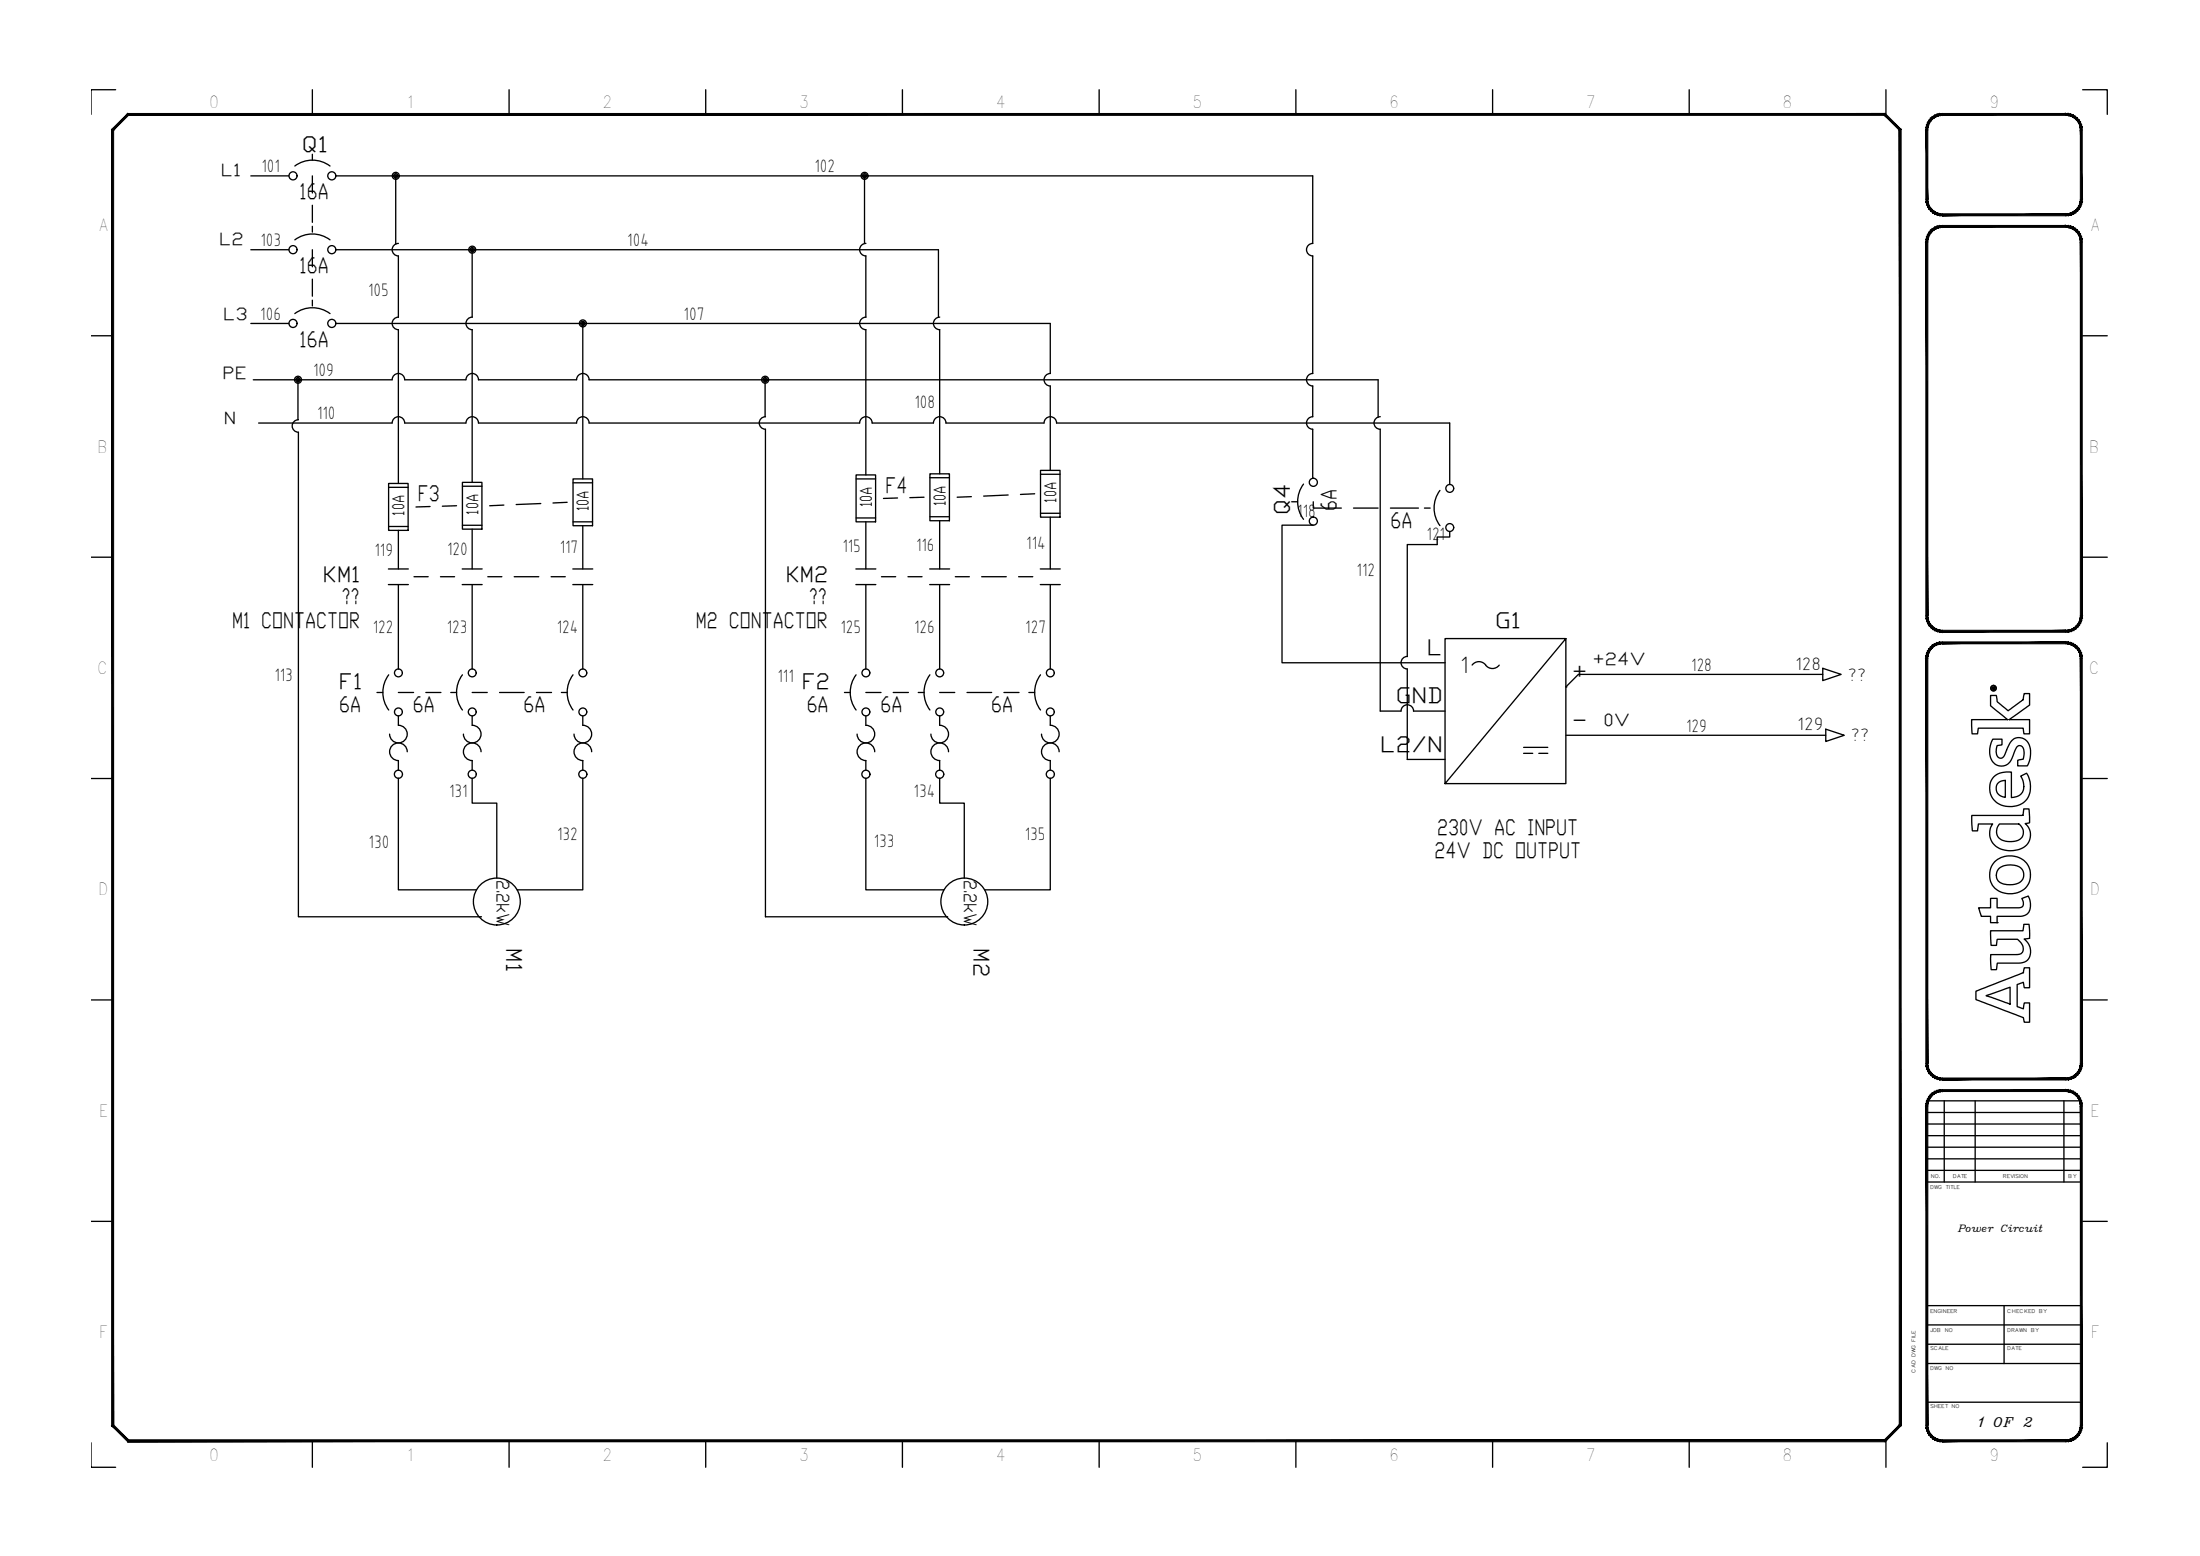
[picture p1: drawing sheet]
<svg xmlns="http://www.w3.org/2000/svg" width="420mm" height="297mm" viewBox="0 0 420 297" stroke-linecap="round" stroke-linejoin="round" font-family="sans-serif">
<g fill="none" stroke="#000" stroke-width=".25">
<path d="M22.1 17.1h-4.7v4.7M59.7 17.1v4.7M97.2 17.1v4.7M134.8 17.1v4.7M172.3 17.1v4.7M209.9 17.1v4.7M247.5 17.1v4.7M285.1 17.1v4.7M322.6 17.1v4.7M360.2 17.1v4.7M397.7 17.1h4.7v4.7M47.9 33.6h7.3"/>
<path d="M56.3 31.7a5.6 5.6 0 0 1 6.7 0M59.7 29.4v1.2M59.7 33.6v3.2M59.7 39.2v3.2M64.1 33.6h186.6v12.9a1.2 1.2 0 0 0-1.2 1.2 1.2 1.2 0 0 0 1.2 1.2v22.4a1.2 1.2 0 0 0-1.2 1.2 1.2 1.2 0 0 0 1.2 1.2v5.9a1.2 1.2 0 0 0-1.2 1.1 1.2 1.2 0 0 0 1.2 1.2v9.4M75.6 33.6v13M165.1 33.6v12.9M362.9 24.8v16.5M47.9 47.7h7.3M56.3 45.8a5.6 5.6 0 0 1 6.7 0M56.3 59.9a5.6 5.6 0 0 1 6.7 0M59.7 43.2v1.1"/>
<path d="M59.7 47.7v3.2M59.7 53.3v3.2M59.7 57.3v1.1M64.1 47.7h115.1v12.9M76.1 48.9v11.7M76.1 46.5a1.2 1.2 0 0 0-1.2 1.2 1.2 1.2 0 0 0 1.2 1.2M90.2 47.7v12.9M165.4 48.9v11.7M165.4 46.5a1.2 1.2 0 0 0-1.2 1.2 1.2 1.2 0 0 0 1.2 1.2M17.4 64.1h4.1M47.9 61.8h7.3M48.4 72.5h26.5"/>
<path d="M56.9 72.5v7.6M64.1 61.8h136.5v9.5a1.2 1.2 0 0 0-1.2 1.2 1.2 1.2 0 0 0 1.2 1.2v16.1M74.9 72.5a1.2 1.2 0 0 1 1.2-1.2 1.2 1.2 0 0 1 1.2 1.2M76.1 62.9v29.4M76.1 60.5a1.2 1.2 0 0 0-1.2 1.2 1.2 1.2 0 0 0 1.2 1.2M77.3 72.5h11.7M89 72.5a1.2 1.2 0 0 1 1.2-1.2 1.2 1.2 0 0 1 1.2 1.2M90.2 60.5a1.2 1.2 0 0 0-1.2 1.2 1.2 1.2 0 0 0 1.2 1.2v29.2M91.4 72.5h18.7M110.1 72.5a1.2 1.2 0 0 1 1.2-1.2 1.2 1.2 0 0 1 1.2 1.2M111.3 61.8v29.6M112.5 72.5h150.7v7.1"/>
<path d="M146.1 72.5v7.1M146.2 79.6a1.2 1.2 0 0 0-1.2 1.1 1.2 1.2 0 0 0 1.2 1.2v93.1h34.8M165.4 62.9v27.8M165.4 60.5a1.2 1.2 0 0 0-1.2 1.2 1.2 1.2 0 0 0 1.2 1.2M179.5 60.5a1.2 1.2 0 0 0-1.2 1.2 1.2 1.2 0 0 0 1.2 1.2v27.6M263.6 79.6a1.2 1.2 0 0 0-1.2 1.1 1.2 1.2 0 0 0 1.2 1.2v53.8h4a1.2 1.2 0 0 1 1.2-1.2 1.2 1.2 0 0 1 1.2 1.2h6M397.7 64.1h4.7M49.4 80.8l25.5-.1a1.2 1.2 0 0 1 1.2-1.1 1.2 1.2 0 0 1 1.2 1.1l11.7 .1M57 80.1a1.2 1.2 0 0 0-1.2 1.2 1.2 1.2 0 0 0 1.2 1.2v92.5h35M74.2 92.3h3.7v8.9h-3.7zM74.2 93h3.7M82.1 96.7l-2.7 .1"/>
<path d="M87.2 96.5l-2.7 .1M88.3 92.1h3.7v8.9h-3.7zM88.3 92.8h3.7M89 80.7a1.19 1.19 0 0 1 1.2-1.1 1.19 1.19 0 0 1 1.2 1.2l18.7-.1a1.19 1.19 0 0 1 1.2-1.1 1.19 1.19 0 0 1 1.2 1.2l51.7-.1a1.2 1.2 0 0 1 1.2-1.1 1.2 1.2 0 0 1 1.2 1.1M96.2 96.4l-2.7 .1M103.3 96.1l-4.7 .2M108.3 95.9l-2.7 .1M109.4 91.4h3.8v9h-3.8zM109.4 99.6h3.8M109.4 92.2h3.8M163.5 90.7h3.7v8.9h-3.7zM163.5 98.9h3.7"/>
<path d="M163.5 91.4h3.7M165.4 99.6v9M166.5 80.8h11.8M171.4 95.1l-2.7 .1M176.5 94.9l-2.7 .1M177.6 90.5h3.7v8.9h-3.7zM177.6 98.6h3.7M177.6 91.2h3.7M178.3 80.7a1.2 1.2 0 0 1 1.2-1.1 1.2 1.2 0 0 1 1.2 1.1M179.5 99.4v9.2M180.6 80.8l18.8-.1a1.2 1.2 0 0 1 1.2-1.1 1.2 1.2 0 0 1 1.2 1.1l75.1 .1v11.7M185.5 94.8l-2.7 .1"/>
<path d="M192.5 94.5l-4.6 .2M197.6 94.3l-2.7 .1M198.7 89.8h3.7v8.9h-3.7zM198.7 98h3.7M198.7 90.5h3.7M200.6 98.7v9.9M246.7 95.8h1.1M248.9 92.4a5.6 5.6 0 0 0 0 6.7M250.8 95.8v1.2h5.4M258.5 97h4.7M265.5 97h5.4M272 97h1.1"/>
<path d="M275 93.6a5.6 5.6 0 0 0 0 6.7M17.4 106.4h4.1M74.2 108.6h3.8M74.2 111.6h3.8M74.2 100.5h3.7M76.1 101.2v7.4M76.1 111.6v16.1M79.1 110.1h2.7M84.1 110.1h2.7M88.3 108.6h3.8M88.3 111.6h3.8M88.3 100.3h3.7"/>
<path d="M90.2 101v7.6M90.2 111.6v16.1M93.2 110.1h2.6M98.2 110.1h4.7M105.2 110.1h2.8M109.4 108.6h3.8M109.4 111.6h3.8M111.3 100.4v8.2M111.3 111.6v16.1M163.5 108.6h3.8M163.5 111.6h3.8M165.4 111.6v16.1"/>
<path d="M168.3 110.1h2.8M173.4 110.1h2.7M177.6 108.6h3.8M177.6 111.6h3.8M179.5 111.6v16.1M182.4 110.1h2.7M187.5 110.1h4.7M194.5 110.1h2.7M198.7 108.6h3.8M198.7 111.6h3.8M200.6 111.6v16.1M250.8 100.3h-6v26.2h31.2"/>
<path d="M276.9 101.5v1h-2.4v1.5h-5.7v21.3a1.19 1.19 0 0 0-1.2 1.2 1.19 1.19 0 0 0 1.2 1.2v17.3h7.2M397.7 106.4h4.7M72 132.2h1.1M74.2 128.8a5.6 5.6 0 0 0 0 6.7M76.1 136.7v1.8M76.1 132.2h2.9M76.1 138.5a1.68 1.68 0 0 1 1.7 1.6 1.68 1.68 0 0 1-1.7 1.7 1.68 1.68 0 0 1-1.7-1.7M81.3 132.2h2.9M86.1 132.2h1.1M88.3 128.8a5.6 5.6 0 0 0 0 6.7M90.2 136.7v1.8a1.68 1.68 0 0 1 1.7 1.6 1.68 1.68 0 0 1-1.7 1.7 1.68 1.68 0 0 1-1.7-1.7M90.2 132.2h2.9"/>
<path d="M95.4 132.2h4.7M102.5 132.2h2.8M107.2 132.2h1.1M109.4 128.8a5.6 5.6 0 0 0 0 6.7M111.3 136.7v1.8a1.68 1.68 0 0 1 1.7 1.6 1.68 1.68 0 0 1-1.7 1.7 1.68 1.68 0 0 1-1.7-1.7M161.3 132.2h1.1M163.5 128.8a5.6 5.6 0 0 0 0 6.7M165.4 132.2h2.9M165.4 136.7v1.8M165.4 138.5a1.68 1.68 0 0 1 1.7 1.6 1.68 1.68 0 0 1-1.7 1.7 1.68 1.68 0 0 1-1.7-1.7M170.6 132.2h2.9M175.4 132.2h1.1"/>
<path d="M177.6 128.8a5.6 5.6 0 0 0 0 6.7M179.5 136.7v1.8a1.68 1.68 0 0 1 1.7 1.6 1.68 1.68 0 0 1-1.7 1.7 1.68 1.68 0 0 1-1.7-1.7M179.5 132.2h2.8M184.7 132.2h4.7M191.7 132.2h2.9M196.5 132.2h1.1M198.7 128.8a5.6 5.6 0 0 0 0 6.7M200.6 136.7v1.8a1.68 1.68 0 0 1 1.7 1.6 1.68 1.68 0 0 1-1.7 1.7 1.68 1.68 0 0 1-1.7-1.7M281.1 127a1.69 1.69 0 0 1 2.9 .2 1.62 1.62 0 0 0 2.3-.2M299 121.9h-23v27.7h23v-27.7l-23 27.7M299 131.1h.1M348.1 128.7h-46.7l-2.4 2.4"/>
<path d="M348.1 127.6l3.5 1.1-3.5 1.2zM348.7 139.2l3.5 1.2-3.5 1.1zM380.2 132.8h1.1l.1 .7a.95 .95 0 0 0 .7 1l1.4 1.2 2.3-1.7a1.01 1.01 0 0 0 .7-1.1l.1-.5h1v1.7a.64 .64 0 0 1-.5 .9l-3.4 2.4h3.9v2.7h-1.1l-.1-1.1h-8.6l-.1 1.1h-1.1l-.1-2.7h6.9l-2.9-2.4a.65 .65 0 0 1-.3-.9zM380.5 131.2l.2 .1 .3-.2-.3 .4 .3 .1a.34 .34 0 0 1-.6-.3zM17.4 148.6h4.1M76.1 148.6v21.3h14.9M76.1 145.2v1.9M77.8 143.5a1.68 1.68 0 0 0-1.7-1.7 1.68 1.68 0 0 0-1.7 1.7 1.68 1.68 0 0 0 1.7 1.7M90.2 148.6v4.7h4.7v14.3M91.9 143.5a1.68 1.68 0 0 0-1.7-1.7 1.68 1.68 0 0 0-1.7 1.7 1.68 1.68 0 0 0 1.7 1.7v1.9M111.3 148.6v21.3h-12.6M113 143.5a1.68 1.68 0 0 0-1.7-1.7 1.68 1.68 0 0 0-1.7 1.7 1.68 1.68 0 0 0 1.7 1.7v1.9"/>
<path d="M165.4 148.6v21.3h14.9M165.4 145.2v1.9M167.1 143.5a1.68 1.68 0 0 0-1.7-1.7 1.68 1.68 0 0 0-1.7 1.7 1.68 1.68 0 0 0 1.7 1.7M179.5 148.6v4.7h4.7v14.3M181.2 143.5a1.68 1.68 0 0 0-1.7-1.7 1.68 1.68 0 0 0-1.7 1.7 1.68 1.68 0 0 0 1.7 1.7v1.9M200.6 148.6v21.3h-12.6M202.3 143.5a1.68 1.68 0 0 0-1.7-1.7 1.68 1.68 0 0 0-1.7 1.7 1.68 1.68 0 0 0 1.7 1.7v1.9M291 142.7h4.6M291 143.8h1.7M293.9 143.8h1.7M299 140.4h49.7M376.6 155.7l9.7-.1 .2-1.2h1l.1 2.6-.8 .2a2.9 2.9 0 0 1 .8 3.2 2.9 2.9 0 0 1-2.7 1.9 3.9 3.9 0 0 1-4.8-2.4l-.1-.9a2.53 2.53 0 0 1 .6-1.7h-2.8l-.1 1.3h-1z"/>
<path d="M380.6 141.1h1.7v1.1l-.8 .1a1.75 1.75 0 0 0 .4 2.4 .86 .86 0 0 0 1-.8 4.7 4.7 0 0 1 2-3 2.28 2.28 0 0 1 2.9 2.4 3.9 3.9 0 0 1-.7 2.9h-1.8v-.8a.34 .34 0 0 1 .1-.3 .34 .34 0 0 1 .4-.1l.6-.1 .2-.8a1.42 1.42 0 0 0-.9-1.8 1.09 1.09 0 0 0-.9 1 4.4 4.4 0 0 1-1.4 2.6 2.25 2.25 0 0 1-3.4-2.2l.1-1.3zM380.8 148.2a4 4 0 0 1 3.3-.7v4.7a2.13 2.13 0 0 0 2.3-3l-.5-1 1.1-.6a4.2 4.2 0 0 1-.6 5.7 4.2 4.2 0 0 1-6.3-1.8 3.3 3.3 0 0 1 .7-3.3zM381.5 149.6a1.53 1.53 0 0 1 1.5-.5v3.1a1.68 1.68 0 0 1-1.5-2.6zM381.8 157.4l3.5-.1a.61 .61 0 0 1 .7 .5 1.75 1.75 0 0 1 .2 2 1.75 1.75 0 0 1-1.8 .8 2.59 2.59 0 0 1-3.1-1.4 2.28 2.28 0 0 1 .5-1.8zM397.7 148.6h4.7M377.9 173.3h2.3v-1.8h1.2v1.8h3.8a.98 .98 0 0 0 1.2-.4 .98 .98 0 0 0-.2-1.2l-.1-.2 1.2-.4a2.8 2.8 0 0 1-.2 3.4l-1.2 .4h-4.5v1.2h-1.2v-1.2h-1.5a.22 .22 0 0 1-.3 0 .22 .22 0 0 1-.1-.2zM380.2 177.7h6.1l.2-1.2h.9a4.1 4.1 0 0 1 .1 2.6l-.9 .2a2.67 2.67 0 0 1 .2 4.3l-1.2 .3h-3.7a.28 .28 0 0 0-.3-.1 .28 .28 0 0 0-.2 .3l-.1 1h-1l-.1-2.9h4.4a1.32 1.32 0 0 0 1.8-1.1 1.68 1.68 0 0 0-1.8-1.8h-3.2l-.1 1.2h-1zM381 164.5a4.2 4.2 0 0 1 6.4 .9 3.6 3.6 0 0 1-.3 3.8 3.6 3.6 0 0 1-3.6 1.4 3.6 3.6 0 0 1-3.3-2.2 3.6 3.6 0 0 1 .8-3.9zM381.4 176.1h.1M381.7 165.9a3.5 3.5 0 0 1 4.5 .1 1.88 1.88 0 0 1 0 2 1.88 1.88 0 0 1-1.8 .9 2.72 2.72 0 0 1-3-1.2 1.96 1.96 0 0 1 .3-1.8zM17.4 190.9h4.1M377.4 189.2l8.4-3.3a.55 .55 0 0 0 .7-.7l.1-.5h1v3.9h-1l-.2-1.1-1.2 .4v4.3l1.2 .4 .2-1.1h1v3.6h-1l-.2-.8-9-3.5z"/>
<path d="M379.3 190.1l4.6-1.6v3.2zM397.7 190.9h4.7M368 219h29.5M368 216.8h29.5M368 214.6h29.5M368 212.4h29.5M368 210.1h29.5M371.3 210.1v15.5M377.2 210.1v15.5M394.2 210.1v15.5M17.4 233.2h4.1M368 223.4h29.5"/>
<path d="M368 221.2h29.5M368 225.6h29.5M397.7 233.2h4.7M362.9 249.3v22.8M368 256.6h29.5M368 252.9h29.5M368 249.2h29.5M382.7 249.2v11.1M17.4 275.4v4.7h4.7M59.7 275v5.1M97.2 275v5.1M134.8 275v5.1"/>
<path d="M172.3 275v5.1M209.9 275v5.1M247.5 275v5.1M285.1 275v5.1M322.6 275v5.1M360.2 274.8v5.3M368 267.7h29.5M368 260.3h29.5M402.4 275.4v4.7h-4.7"/>
<circle cx="56" cy="33.6" r=".77"/>
<circle cx="63.4" cy="33.6" r=".77"/>
<circle cx="75.6" cy="33.6" r=".67"/>
<circle cx="75.6" cy="33.6" r=".41"/>
<circle cx="75.6" cy="33.6" r=".2"/>
<circle cx="165.1" cy="33.6" r=".67"/>
<circle cx="165.1" cy="33.6" r=".41"/>
<circle cx="165.1" cy="33.6" r=".2"/>
<circle cx="56" cy="47.7" r=".77"/>
<circle cx="63.4" cy="47.7" r=".77"/>
<circle cx="90.2" cy="47.7" r=".67"/>
<circle cx="90.2" cy="47.7" r=".41"/>
<circle cx="90.2" cy="47.7" r=".2"/>
<circle cx="56" cy="61.7" r=".77"/>
<circle cx="56.9" cy="72.5" r=".67"/>
<circle cx="56.9" cy="72.5" r=".41"/>
<circle cx="56.9" cy="72.5" r=".2"/>
<circle cx="63.4" cy="61.7" r=".77"/>
<circle cx="111.3" cy="61.7" r=".67"/>
<circle cx="111.3" cy="61.7" r=".41"/>
<circle cx="111.3" cy="61.7" r=".2"/>
<circle cx="146.1" cy="72.5" r=".67"/>
<circle cx="146.1" cy="72.5" r=".41"/>
<circle cx="146.1" cy="72.5" r=".2"/>
<circle cx="250.8" cy="92.1" r=".77"/>
<circle cx="250.8" cy="99.5" r=".77"/>
<circle cx="276.9" cy="93.2" r=".75"/>
<circle cx="276.9" cy="100.7" r=".75"/>
<circle cx="76.1" cy="128.5" r=".75"/>
<circle cx="76.1" cy="135.9" r=".75"/>
<circle cx="90.2" cy="135.9" r=".75"/>
<circle cx="90.2" cy="128.5" r=".75"/>
<circle cx="111.3" cy="128.5" r=".75"/>
<circle cx="111.3" cy="135.9" r=".75"/>
<circle cx="165.4" cy="128.5" r=".75"/>
<circle cx="165.4" cy="135.9" r=".75"/>
<circle cx="179.5" cy="128.5" r=".75"/>
<circle cx="179.5" cy="135.9" r=".75"/>
<circle cx="200.6" cy="128.5" r=".75"/>
<circle cx="200.6" cy="135.9" r=".75"/>
<circle cx="380.6" cy="131.4" r=".11"/>
<circle cx="380.7" cy="131.4" r=".47"/>
<circle cx="380.7" cy="131.4" r=".54"/>
<circle cx="76.1" cy="147.8" r=".77"/>
<circle cx="90.2" cy="147.8" r=".77"/>
<circle cx="111.3" cy="147.8" r=".77"/>
<circle cx="165.4" cy="147.8" r=".77"/>
<circle cx="179.5" cy="147.8" r=".77"/>
<circle cx="200.6" cy="147.8" r=".77"/>
<circle cx="94.9" cy="172.1" r="4.5"/>
<circle cx="184.2" cy="172.1" r="4.5"/>
</g>
<g fill="#000" stroke="#000" stroke-width=".19">
<path d="M367.8 38.1h.4l-.4 .5zM368.2 38.1l-.4 .5 .4-.1zM367.8 38.6l.4-.1-.2 .5zM368.2 38.5l-.2 .5 .3-.1zM368 39l.3-.1-.1 .6zM368.3 38.9l-.1 .6 .3-.2zM368.2 39.5l.3-.2-.1 .6zM368.5 39.3l-.1 .6 .3-.2zM368.4 39.9l.3-.2v.6zM368.7 39.7v.6l.3-.3zM369 40l.1 .6-.4-.3zM369 40l.1 .6 .2-.3zM369.3 40.3l.2 .6-.4-.3zM369.3 40.3l.2 .6 .2-.4zM369.7 40.5l.3 .5-.5-.1zM369.7 40.5l.3 .5 .1-.3zM370.1 40.7l.3 .5-.4-.2zM370.1 40.7l.3 .5 .1-.4zM370.5 40.8l.5 .4h-.6zM370.5 40.8l.5 .4v-.4z"/>
<path d="M367.8 24.8l.4 13.3v-13.3zM367.8 24.8l.4 13.3h-.4z"/>
<path d="M370.4 21.7h.6v.3zM370.4 21.7l.1 .4 .5-.1zM370 21.8l.4-.1 .1 .4zM370 21.8l.1 .3h.4zM369.5 22l.5-.2 .1 .3zM369.5 22l.2 .3 .4-.2zM369.1 22.3l.4-.3 .2 .3zM369.1 22.3l.2 .2 .4-.2zM368.7 22.6l.4-.3 .2 .2zM368.7 22.6l.3 .2 .3-.3zM368.7 22.6l.3 .2-.6 .2zM368.4 23l.3 .2 .3-.4zM368.4 23l.3 .2-.5 .2zM368.2 23.4l.3 .1 .2-.3zM368.2 23.4l.3 .1-.5 .3zM368 23.8l.3 .1 .2-.4zM368 23.8l.3 .1-.5 .4zM367.8 24.3h.4l.1-.4zM367.8 24.3h.4l-.4 .5zM368.2 24.3l-.4 .5h.4z"/>
<path d="M371 22h23.5v-.3zM371 21.7h23.5l-23.5 .3z"/>
<path d="M397.3 24.8l.4 13.3v-13.3zM397.3 24.8l.4 13.3h-.4z"/>
<path d="M397.6 24.3l.1 .5h-.4zM397.3 24.3v.5l.3-.5zM397.5 23.8l.1 .5h-.3zM397.2 23.9l.1 .4 .2-.5zM397.3 23.4l.2 .4-.3 .1zM397 23.5l.2 .4 .1-.5zM397.1 23l.2 .4-.3 .1zM396.8 23.2l.2 .3 .1-.5zM396.8 22.6l.3 .4-.3 .2zM396.8 22.6l-.3 .2 .3 .4zM396.4 22.3l.4 .3-.3 .2zM396.4 22.3l-.2 .2 .3 .3zM396 22l.4 .3-.2 .2zM396 22l-.2 .3 .4 .2zM395.5 21.8l.5 .2-.2 .3zM395.5 21.8l-.1 .3 .4 .2zM395 21.7l.5 .1-.1 .3zM395 21.7v.4h.4zM394.5 21.7h.5v.4zM394.5 21.7v.3l.5 .1z"/>
<path d="M367.8 46.2l.4 71.4v-71.4zM367.8 46.2l.4 71.4h-.4z"/>
<path d="M370.4 43.1l.6-.1v.4zM370.4 43.1l.1 .3h.5zM370 43.2l.4-.1 .1 .3zM370 43.2l.1 .3 .4-.1zM369.5 43.4l.5-.2 .1 .3zM369.5 43.4l.2 .3 .4-.2zM369.1 43.6l.4-.2 .2 .3zM369.1 43.6l.2 .3 .4-.2zM368.7 43.9l.4-.3 .2 .3zM368.7 43.9l.3 .3 .3-.3zM368.7 43.9l.3 .3-.6 .1zM368.4 44.3l.3 .2 .3-.3zM368.4 44.3l.3 .2-.5 .3zM368.2 44.8l.3 .1 .2-.4zM368.2 44.8l.3 .1-.5 .3zM368 45.2l.3 .1 .2-.4zM368 45.2l.3 .1-.5 .4zM367.8 45.7h.4l.1-.4zM367.8 45.7h.4l-.4 .5zM368.2 45.7l-.4 .5h.4z"/>
<path d="M371 41.2h23.5v-.4zM371 40.8h23.5l-23.5 .4z"/>
<path d="M371 43.4h23.5v-.4zM371 43h23.5l-23.5 .4z"/>
<path d="M394.5 40.8l.5 .4h-.5zM394.5 40.8l.5 .4v-.4zM395 40.8l.5 .2-.5 .2zM395 40.8l.5 .2-.1-.3zM395.4 40.7l.6 .2-.5 .1zM395.4 40.7l.6 .2-.2-.4zM395.8 40.5l.6 .1-.4 .3zM395.8 40.5l.6 .1-.2-.3zM396.2 40.3h.6l-.4 .3zM396.2 40.3h.6l-.3-.3zM396.5 40l.6-.1-.3 .4zM396.8 39.7l-.3 .3 .6-.1zM396.8 39.7l.5-.2-.2 .4zM397 39.3l-.2 .4 .5-.2zM397 39.3l.5-.3-.2 .5zM397.2 38.9l-.2 .4 .5-.3zM397.2 38.9l.4-.3-.1 .4zM397.3 38.5l-.1 .4 .4-.3zM397.7 38.1l-.1 .5-.3-.1zM397.3 38.1v.4l.4-.4z"/>
<path d="M397.3 46.2l.4 71.4v-71.4zM397.3 46.2l.4 71.4h-.4z"/>
<path d="M397.6 45.7l.1 .5h-.4zM397.3 45.7v.5l.3-.5zM397.5 45.2l.1 .5h-.3zM397.2 45.3l.1 .4 .2-.5zM397.3 44.8l.2 .4-.3 .1zM397 44.9l.2 .4 .1-.5zM397.1 44.3l.2 .5-.3 .1zM396.8 44.5l.2 .4 .1-.6zM396.8 43.9l.3 .4-.3 .2zM396.8 43.9l-.3 .3 .3 .3zM396.4 43.6l.4 .3-.3 .3zM396.4 43.6l-.2 .3 .3 .3zM396 43.4l.4 .2-.2 .3zM396 43.4l-.2 .3 .4 .2zM395.5 43.2l.5 .2-.2 .3zM395.5 43.2l-.1 .3 .4 .2zM395 43.1l.5 .1-.1 .3zM395 43.1v.3l.4 .1zM394.5 43l.5 .1v.3zM394.5 43v.4h.5z"/>
<path d="M367.8 117.6h.4l-.4 .5zM368.2 117.6l-.4 .5 .4-.1zM367.8 118.1l.4-.1-.2 .5zM368.2 118l-.2 .5 .3-.1zM368 118.5l.3-.1-.1 .6zM368.3 118.4l-.1 .6 .3-.2zM368.2 119l.3-.2-.1 .6zM368.5 118.8l-.1 .6 .3-.2zM368.4 119.4l.3-.2v.6zM368.7 119.2v.6l.3-.3zM369 119.5l.1 .6-.4-.3zM369 119.5l.1 .6 .2-.3zM369.3 119.8l.2 .6-.4-.3zM369.3 119.8l.2 .6 .2-.4zM369.7 120l.3 .6-.5-.2zM369.7 120l.3 .6 .1-.4zM370.1 120.2l.3 .5-.4-.1zM370.1 120.2l.3 .5 .1-.4zM370.5 120.3l.5 .4h-.6zM370.5 120.3l.5 .4v-.4z"/>
<path d="M367.8 125.7l.4 77.3v-77.3zM367.8 125.7l.4 77.3h-.4z"/>
<path d="M371 120.3v.4l23.5-.4zM371 120.7l23.5-.4v.4z"/>
<path d="M371 122.5v.4l23.5-.4zM371 122.9l23.5-.4v.4z"/>
<path d="M370.4 122.6l.6-.1v.4zM370.4 122.6l.1 .3h.5zM370 122.7l.4-.1 .1 .3zM370 122.7l.1 .3 .4-.1zM369.5 122.9l.5-.2 .1 .3zM369.5 122.9l.2 .3 .4-.2zM369.1 123.1l.4-.2 .2 .3zM369.1 123.1l.2 .3 .4-.2zM368.7 123.5l.4-.4 .2 .3zM368.7 123.5l.3 .2 .3-.3zM368.7 123.5l.3 .2-.6 .1zM368.4 123.8l.3 .2 .3-.3zM368.4 123.8l.3 .2-.5 .3zM368.2 124.3l.3 .1 .2-.4zM368.2 124.3l.3 .1-.5 .3zM368 124.7l.3 .1 .2-.4zM368 124.7l.3 .1-.5 .4zM367.8 125.2l.4 .1 .1-.5zM367.8 125.2l.4 .1-.4 .4zM368.2 125.3l-.4 .4h.4z"/>
<path d="M394.5 120.3l.5 .4h-.5zM394.5 120.3l.5 .4v-.4zM395 120.3l.5 .3-.5 .1zM395 120.3l.5 .3-.1-.4zM395.4 120.2l.6 .2-.5 .2zM395.4 120.2l.6 .2-.2-.4zM395.8 120l.6 .1-.4 .3zM395.8 120l.6 .1-.2-.3zM396.2 119.8h.6l-.4 .3zM396.2 119.8h.6l-.3-.3zM396.5 119.5l.6-.1-.3 .4zM396.8 119.2l-.3 .3 .6-.1zM396.8 119.2l.5-.2-.2 .4zM397 118.8l-.2 .4 .5-.2zM397 118.8l.5-.3-.2 .5zM397.2 118.4l-.2 .4 .5-.3zM397.2 118.4l.4-.3-.1 .4zM397.3 118l-.1 .4 .4-.3zM397.7 117.6l-.1 .5-.3-.1zM397.3 117.6v.4l.4-.4z"/>
<path d="M397.6 125.2l.1 .5h-.4zM397.3 125.3v.4l.3-.5zM397.5 124.7l.1 .5-.3 .1zM397.2 124.8l.1 .5 .2-.6zM397.3 124.3l.2 .4-.3 .1zM397 124.4l.2 .4 .1-.5zM397.1 123.8l.2 .5-.3 .1zM396.8 124l.2 .4 .1-.6zM396.8 123.5l.3 .3-.3 .2zM396.8 123.5l-.3 .2 .3 .3zM396.4 123.1l.4 .4-.3 .2zM396.4 123.1l-.2 .3 .3 .3zM396 122.9l.4 .2-.2 .3zM396 122.9l-.2 .3 .4 .2zM395.5 122.7l.5 .2-.2 .3zM395.5 122.7l-.1 .3 .4 .2zM395 122.6l.5 .1-.1 .3zM395 122.6v.3l.4 .1zM394.5 122.5l.5 .1v.3zM394.5 122.5v.4h.5z"/>
<path d="M397.3 125.7l.4 77.3v-77.3zM397.3 125.7l.4 77.3h-.4z"/>
<path d="M367.8 203h.4l-.4 .5zM368.2 203l-.4 .5h.4zM367.8 203.5h.4l-.2 .5zM368.2 203.5l-.2 .5 .3-.1zM368 204l.3-.1-.1 .6zM368.3 203.9l-.1 .6 .3-.2zM368.2 204.5l.3-.2-.1 .6zM368.5 204.3l-.1 .6 .3-.3zM368.4 204.9l.3-.3v.6zM368.7 204.6v.6l.3-.2zM368.7 205.2l.3-.2 .1 .6zM369 205l.1 .6 .2-.3zM369.3 205.3l.2 .5-.4-.2zM369.3 205.3l.2 .5 .2-.3zM369.7 205.5l.3 .5-.5-.2zM369.7 205.5l.3 .5 .1-.3zM370.1 205.7l.3 .4-.4-.1zM370.1 205.7l.3 .4 .1-.3zM370.5 205.8l.5 .4-.6-.1zM370.5 205.8l.5 .4v-.4z"/>
<path d="M367.8 211.1l.4 61v-61zM367.8 211.1l.4 61h-.4z"/>
<path d="M371 205.8v.4l23.5-.4zM371 206.2l23.5-.4v.4z"/>
<path d="M371 208v.4l23.5-.4zM371 208.4l23.5-.4v.4z"/>
<path d="M370.4 208.1l.6-.1v.4zM370.4 208.1l.1 .3h.5zM370 208.2l.4-.1 .1 .3zM370 208.2l.1 .3 .4-.1zM369.5 208.4l.5-.2 .1 .3zM369.5 208.4l.2 .3 .4-.2zM369.1 208.6l.4-.2 .2 .3zM369.1 208.6l.2 .3 .4-.2zM368.7 208.9l.4-.3 .2 .3zM368.7 208.9l.3 .3 .3-.3zM368.7 208.9l.3 .3-.6 .1zM368.4 209.3l.3 .2 .3-.3zM368.4 209.3l.3 .2-.5 .2zM368.2 209.7l.3 .2 .2-.4zM368.2 209.7l.3 .2-.5 .3zM368 210.2l.3 .1 .2-.4zM368 210.2l.3 .1-.5 .4zM367.8 210.7h.4l.1-.4zM367.8 210.7h.4l-.4 .4zM368.2 210.7l-.4 .4h.4z"/>
<path d="M394.5 205.8l.5 .3-.5 .1zM394.5 205.8l.5 .3v-.3zM395 205.8l.5 .2-.5 .1zM395 205.8l.5 .2-.1-.3zM395.4 205.7l.6 .1-.5 .2zM395.4 205.7l.6 .1-.2-.3zM395.8 205.5l.6 .1-.4 .2zM395.8 205.5l.6 .1-.2-.3zM396.2 205.3l.6-.1-.4 .4zM396.2 205.3l.6-.1-.3-.2zM396.5 205l.6-.1-.3 .3zM396.8 204.6l-.3 .4 .6-.1zM396.8 204.6l.5-.1-.2 .4zM397 204.3l-.2 .3 .5-.1zM397 204.3l.5-.3-.2 .5zM397.2 203.9l-.2 .4 .5-.3zM397.2 203.9l.4-.4-.1 .5zM397.3 203.5l-.1 .4 .4-.4zM397.7 203l-.1 .5h-.3zM397.3 203v.5l.4-.5z"/>
<path d="M397.6 210.7l.1 .4h-.4zM397.3 210.7v.4l.3-.4zM397.5 210.2l.1 .5h-.3zM397.2 210.3l.1 .4 .2-.5zM397.3 209.7l.2 .5-.3 .1zM397 209.9l.2 .4 .1-.6zM397.1 209.3l.2 .4-.3 .2zM396.8 209.5l.2 .4 .1-.6zM396.8 208.9l.3 .4-.3 .2zM396.8 208.9l-.3 .3 .3 .3zM396.4 208.6l.4 .3-.3 .3zM396.4 208.6l-.2 .3 .3 .3zM396 208.4l.4 .2-.2 .3zM396 208.4l-.2 .3 .4 .2zM395.5 208.2l.5 .2-.2 .3zM395.5 208.2l-.1 .3 .4 .2zM395 208.1l.5 .1-.1 .3zM395 208.1v.3l.4 .1zM394.5 208l.5 .1v.3zM394.5 208v.4h.5z"/>
<path d="M397.3 211.1l.4 61v-61zM397.3 211.1l.4 61h-.4z"/>
<path d="M362.7 24.9v247.1l.4 .2zM362.7 24.9l.4-.2v247.5zM359.9 22l2.8 2.9 .4-.2zM360 21.7l3.1 3-3.2-2.7zM24.5 22h335.4l.1-.3zM24.4 21.7h335.6l-335.5 .3zM24.4 21.7l-2.7 3.2 2.8-2.9zM21.3 24.7l3.1-3-2.7 3.2zM21.3 24.7l.4 247.3v-247.1zM21.3 24.7l.4 247.3-.4 .2zM21.3 272.2l3.2 2.7-2.8-2.9zM21.3 272.2l3.2 2.7-.1 .3zM24.5 274.9l-.1 .3 335.5-.3zM24.4 275.2l335.5-.3 .1 .3zM359.9 274.9l.1 .3 2.7-3.2zM362.7 272l.4 .2-3.1 3z"/>
<path d="M367.8 272.1h.4l-.4 .5zM368.2 272.1l-.4 .5 .4-.1zM367.8 272.6l.4-.1-.2 .6zM368.2 272.5l-.2 .6 .3-.1zM368 273.1l.3-.1-.1 .5zM368.3 273l-.1 .5 .3-.1zM368.2 273.5l.3-.1-.1 .5zM368.5 273.4l-.1 .5 .3-.2zM368.4 273.9l.3-.2v.6zM368.7 273.7v.6l.3-.2zM369 274.1l.1 .5-.4-.3zM369 274.1l.1 .5 .2-.3zM369.3 274.3l.2 .6-.4-.3zM369.3 274.3l.2 .6 .2-.3zM369.7 274.6l.3 .5-.5-.2zM369.7 274.6l.3 .5 .1-.4zM370.1 274.7l.3 .5-.4-.1zM370.1 274.7l.3 .5 .1-.4zM370.5 274.8l.5 .4h-.6zM370.5 274.8l.5 .4v-.3z"/>
<path d="M371 274.9v.3l23.5-.3zM371 275.2l23.5-.3v.3z"/>
<path d="M394.5 274.9l.5 .3h-.5zM394.5 274.9l.5 .3v-.4zM395 274.8l.5 .3-.5 .1zM395 274.8l.5 .3-.1-.4zM395.4 274.7l.6 .2-.5 .2zM395.4 274.7l.6 .2-.2-.3zM395.8 274.6h.6l-.4 .3zM395.8 274.6h.6l-.2-.3zM396.2 274.3h.6l-.4 .3zM396.2 274.3h.6l-.3-.2zM396.5 274.1l.6-.2-.3 .4zM396.8 273.7l-.3 .4 .6-.2zM396.8 273.7l.5-.2-.2 .4zM397 273.4l-.2 .3 .5-.2zM397 273.4l.5-.3-.2 .4zM397.2 273l-.2 .4 .5-.3zM397.2 273l.4-.4-.1 .5zM397.3 272.5l-.1 .5 .4-.4zM397.7 272.1l-.1 .5-.3-.1zM397.3 272.1v.4l.4-.4z"/>
</g>
<text font-size="4.8" x="278.8" y="128.5">1</text>
<g font-size="4.2">
<text x="57.7" y="29.1">Q1</text>
<text x="57.2" y="38">16A</text>
<text x="57.2" y="52.1">16A</text>
<text x="57.2" y="66.2">16A</text>
<text x="79.8" y="95.7">F3</text>
<text x="169.1" y="94">F4</text>
<text x="246.3" y="98.3" transform="rotate(-90 246.3 98.3)">Q4</text>
<text x="255.3" y="97.5" transform="rotate(-90 255.3 97.5)">6A</text>
<text x="265.6" y="100.7">6A</text>
<text x="61.7" y="111.2">KM1</text>
<text x="150.1" y="111.2">KM2</text>
<text x="44.3" y="119.8">M1 CONTACTOR</text>
<text x="65.2" y="115.3">??</text>
<text x="132.9" y="119.8">M2 CONTACTOR</text>
<text x="154.5" y="115.3">??</text>
<text x="285.5" y="119.8">G1</text>
<text x="272.5" y="125">L</text>
<text x="64.7" y="131.5">F1</text>
<text x="153.1" y="131.5">F2</text>
<text x="300.2" y="129.7">+</text>
<text x="64.8" y="135.9">6A</text>
<text x="78.9" y="135.9">6A</text>
<text x="100" y="135.9">6A</text>
<text x="154.1" y="135.9">6A</text>
<text x="168.2" y="135.9">6A</text>
<text x="189.3" y="135.9">6A</text>
<text x="266.6" y="134.3">GND</text>
<text x="263.6" y="143.5">L2/N</text>
<text x="300.2" y="138.9">-</text>
<text x="274.5" y="159.3">230V AC INPUT</text>
<text x="273.9" y="163.8">24V DC OUTPUT</text>
<text x="96.7" y="181" transform="rotate(90 96.7 181)">M1</text>
<text x="186" y="181" transform="rotate(90 186 181)">M2</text>
</g>
<g font-size="3.6">
<text x="49.9" y="32.9">101</text>
<text x="155.6" y="32.9">102</text>
<text x="49.7" y="47">103</text>
<text x="119.8" y="47">104</text>
<text x="70.3" y="56.4">105</text>
<text x="49.7" y="61.1">106</text>
<text x="130.6" y="61.1">107</text>
<text x="59.8" y="71.8">109</text>
<text x="174.7" y="77.9">108</text>
<text x="60.5" y="80">110</text>
<text x="247.7" y="98.7">118</text>
<text x="71.5" y="106.1">119</text>
<text x="85.4" y="106">120</text>
<text x="106.9" y="105.6">117</text>
<text x="160.9" y="105.3">115</text>
<text x="174.9" y="105.2">116</text>
<text x="196" y="104.8">114</text>
<text x="272.4" y="103.2">121</text>
<text x="259.1" y="110">112</text>
<text x="71.2" y="120.8">122</text>
<text x="85.3" y="120.8">123</text>
<text x="106.3" y="120.8">124</text>
<text x="160.5" y="120.8">125</text>
<text x="174.6" y="120.8">126</text>
<text x="195.8" y="120.8">127</text>
<text x="52.4" y="130">113</text>
<text x="148.5" y="130.1">111</text>
<text x="323" y="128">128</text>
<text x="342.8" y="127.8">128</text>
<text x="352.8" y="129.9">??</text>
<text x="322" y="139.7">129</text>
<text x="343.2" y="139.4">129</text>
<text x="353.4" y="141.5">??</text>
<text x="85.8" y="152.1">131</text>
<text x="174.5" y="152.1">134</text>
<text x="70.4" y="161.9">130</text>
<text x="106.4" y="160.4">132</text>
<text x="166.9" y="161.8">133</text>
<text x="195.7" y="160.4">135</text>
</g>
<g font-size="3.3">
<text x="42.2" y="33.6">L1</text>
<text x="41.9" y="46.8">L2</text>
<text x="42.6" y="61.1">L3</text>
<text x="42.5" y="72.3">PE</text>
<text x="42.8" y="80.9">N</text>
<text x="304.1" y="127">+24V</text>
<text x="306.3" y="138.5">0V</text>
<text x="94.9" y="168" transform="rotate(90 94.9 168)">2.2kW</text>
<text x="184.2" y="168" transform="rotate(90 184.2 168)">2.2kW</text>
</g>
<g font-size="3.2">
<text x="40" y="20.6">0</text>
<text x="77.7" y="20.7">1</text>
<text x="115.1" y="20.6">2</text>
<text x="152.7" y="20.6">3</text>
<text x="190.3" y="20.7">4</text>
<text x="227.8" y="20.6">5</text>
<text x="265.4" y="20.6">6</text>
<text x="302.9" y="20.7">7</text>
<text x="340.5" y="20.6">8</text>
<text x="380" y="20.6">9</text>
<text x="18.8" y="44.1">A</text>
<text x="399.1" y="44.1">A</text>
<text x="18.6" y="86.4">B</text>
<text x="399" y="86.4">B</text>
<text x="18.6" y="128.7">C</text>
<text x="399" y="128.7">C</text>
<text x="18.8" y="170.9">D</text>
<text x="399.2" y="170.9">D</text>
<text x="18.9" y="213.2">E</text>
<text x="399.3" y="213.2">E</text>
<text x="19" y="255.5">F</text>
<text x="399.3" y="255.5">F</text>
<text x="40" y="278.9">0</text>
<text x="77.7" y="278.9">1</text>
<text x="115.1" y="278.9">2</text>
<text x="152.7" y="278.9">3</text>
<text x="190.3" y="279">4</text>
<text x="227.8" y="278.9">5</text>
<text x="265.4" y="278.9">6</text>
<text x="302.9" y="278.9">7</text>
<text x="340.5" y="278.9">8</text>
<text x="380" y="278.9">9</text>
</g>
<g font-size="3.1">
<text x="201.7" y="96" transform="rotate(-90 201.7 96)">10A</text>
<text x="77.2" y="98.5" transform="rotate(-90 77.2 98.5)">10A</text>
<text x="91.3" y="98.2" transform="rotate(-90 91.3 98.2)">10A</text>
<text x="112.4" y="97.6" transform="rotate(-90 112.4 97.6)">10A</text>
<text x="166.5" y="96.8" transform="rotate(-90 166.5 96.8)">10A</text>
<text x="180.6" y="96.6" transform="rotate(-90 180.6 96.6)">10A</text>
</g>
<g font-size="2.5">
<text x="377.9" y="272.5">1 OF</text>
<text x="386.4" y="272.5">2</text>
</g>
<g font-size="1.9">
<text x="373.9" y="235.2">Power</text>
<text x="382.2" y="235.2">Circuit</text>
</g>
<g font-size="1">
<text x="368.6" y="226.9">DWG TITLE</text>
<text x="368.8" y="225">NO.</text>
<text x="373" y="225">DATE</text>
<text x="382.5" y="225">REVISION</text>
<text x="395" y="225">BY</text>
<text x="368.6" y="250.7">ENGINEER</text>
<text x="383.4" y="250.7">CHECKED BY</text>
<text x="368.6" y="257.7">SCALE</text>
<text x="368.6" y="254.2">JOB NO</text>
<text x="383.4" y="257.7">DATE</text>
<text x="383.4" y="254.2">DRAWN BY</text>
<text x="365.8" y="262.1" transform="rotate(-90 365.8 262.1)">CAD DWG FILE</text>
<text x="368.6" y="261.6">DWG NO</text>
<text x="368.6" y="268.8">SHEET NO</text>
</g>
</svg>
